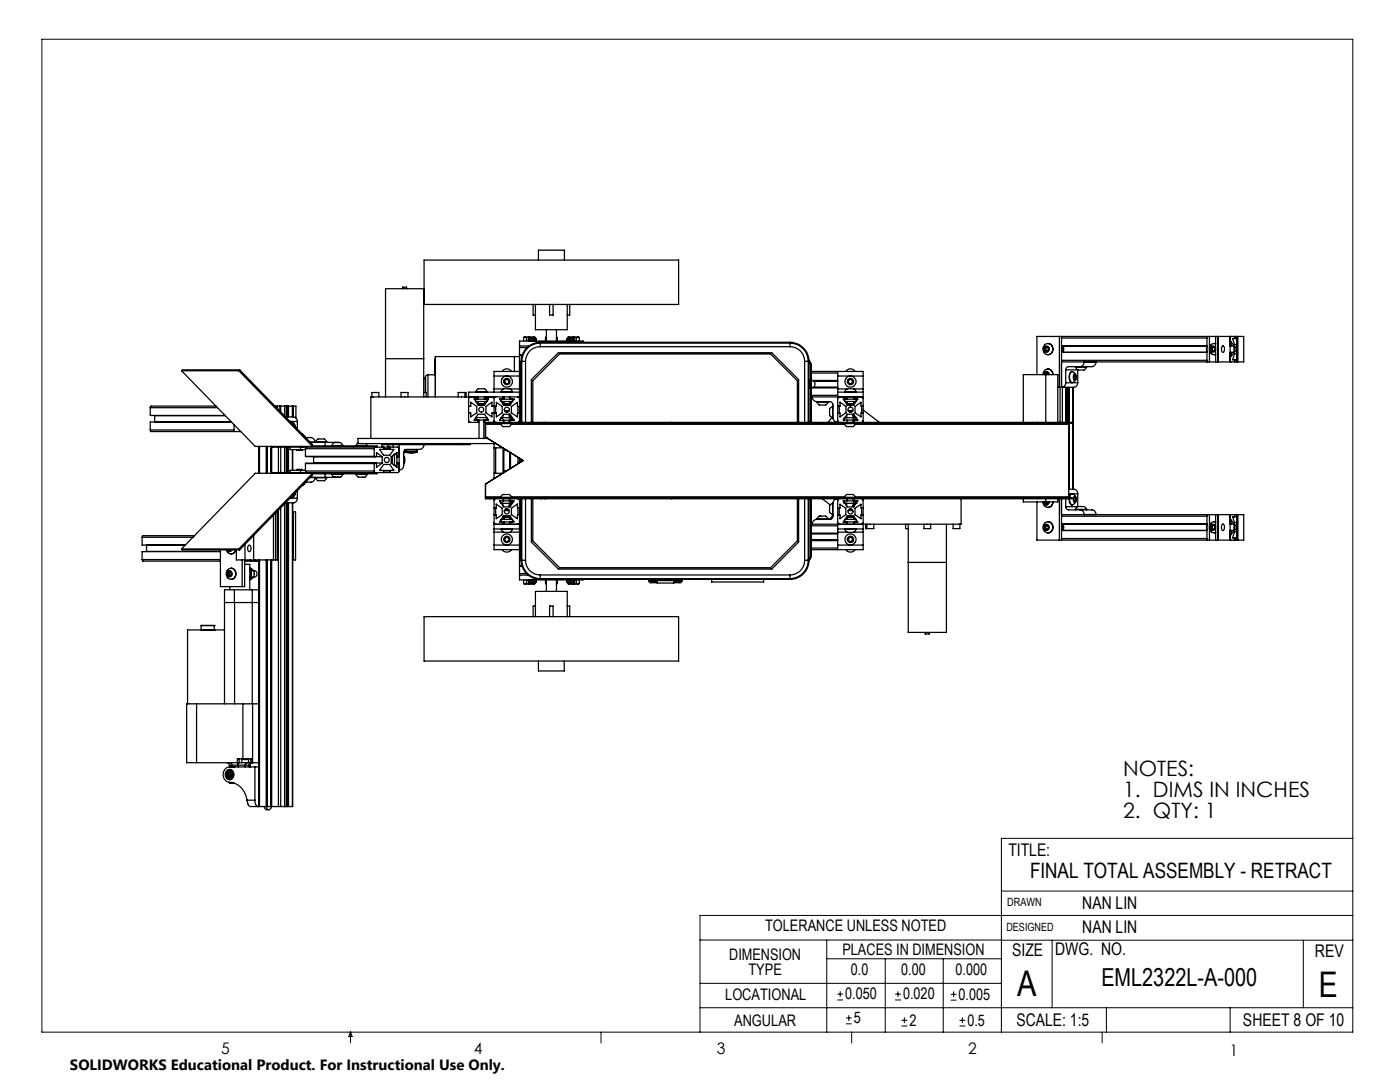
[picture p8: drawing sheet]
<svg xmlns="http://www.w3.org/2000/svg" width="279mm" height="216mm" viewBox="0 0 279 216" stroke-linecap="round" stroke-linejoin="round" font-family="sans-serif">
<g fill="none" stroke="#000" stroke-width=".2">
<path d="M8.4 7.8h261.6v198.2h-261.6zM199.8 177.8h70.2M270 167.3h-70.2v38.7M139.7 187.6h60.2M139.7 196.2h60.1M165 187.6v18.4M165 191.3h34.8M167.1 199.5h1.1M167.1 198.4h1.1M167.7 197.8v1.1M176.7 191.3v14.7M178.6 199.5h1.2"/>
<path d="M178.6 198.4h1.2M179.2 197.8v1.1M188.2 191.3v14.7M189.7 199.6h1.2M189.7 198.4h1.2M190.3 197.8v1.2M199.8 187.6h70.2M210 187.6v13.5M260.1 187.6v13.5M270 182.7h-130.3v23.3M70 206v2.1M70 206l.3 .8h-.7z"/>
<path d="M119.9 206v2.1M139.7 201.1h130.3M168.8 204.3h1.2M168.8 203.1h1.2M169.4 202.6v1.1M170 206v2.1M179.9 204.7h1.2M179.9 203.6h1.2M180.5 203v1.2M191.5 204.7h1.2M191.5 203.6h1.2M192.1 203v1.2"/>
<path d="M220 206v2.1M220.8 201.1v4.9M245.5 201.1v4.9"/>
</g>
<g fill="none" stroke="#000" stroke-width=".25">
<path d="M80.4 57.6v-.3h.7v.3M84.6 51.9h50.8v8.8h-50.8zM107.5 51.9v-2h5.1v2M36.2 74h11.5M36.2 74l14.7 15.1h11.5M47.7 74l14.7 15.1M47.8 73.8l14.6 14.9v.4M47.8 73.8h-11.4l-.2 .2M47.8 73.8l-.1 .2M74.2 79.2h-.2v8.3M74.2 79.2h29.5M74.2 79.2v-.9h1.4v.9"/>
<path d="M76.9 79.2v-21.6h7.7v21.6M76.9 71.6h7.7M80 79.2v-.9h1.4v.9M84.6 78.3h.5v.9M84.9 75.3v3zM84.9 75.4l-.3 .2M85.4 74.8l-.3 .1-.2 .3M85.4 74.8v4.4M85.4 74.8h1.5M86.9 71.2v8zM86.9 71.2h16.8M92.8 78.3h-1.4v.9"/>
<path d="M92.8 78.3h.2v.9M92.8 78.3v.9M93.8 79.2l-.3 .3M95 78.1l.1-.2a1.69 1.69 0 0 1 1.8-.1l.3 .3M95 78.1h2.2M95 78.1v.1M95.4 79.2v.4h-.8l.8 1.2h1.3l.8-1.2h-.8M95.4 79.2v.5M96.7 79.2v.5M97.2 78.1v.1M98.3 79.2l.2 .1 .1 .2 .3-.3M98.6 77.6v.6"/>
<path d="M98.6 75v2.6M98.6 79.2v5.1M98.6 75h5.1M98.6 77.6h1.9M100 79.7h2.3v.4h-2.3zM100 78.1l.2-.2a1.69 1.69 0 0 1 1.8-.1l.3 .3M100 78.1h2.3M100 78.1v.1M100.2 74.1a1.09 1.09 0 0 1 1.9 0M100.4 79.2l.1 .1M100.4 79.6v.1M100.4 79.6h-.7l.8 1.2"/>
<path d="M100.5 79.6h-.1M100.5 79.2v.5M100.8 75.9l.3-.2 .4 .2v.5l-.4 .2-.3-.2zM101.8 79.2v.5M101.8 79.6h.1M101.8 77.6h1.9M101.9 79.2l-.1 .1M101.9 79.6h.7l-.8 1.2M101.9 79.6v.1M102.3 78.1v.1M102.7 71.2v2.9M103.4 79.2l.2 .1 .1 .2"/>
<path d="M103.7 77.6v.6M103.7 74.1h-5.1v.9M103.7 72.3v2.7M103.7 70.8v.1M103.7 72.2v.1M103.7 69v.4M103.7 72.2h.1M103.7 72.2h.2M103.7 78.2h-10.2v6.1h2.1M103.7 69h1.9M103.7 69.4v1.4M103.7 70.9v1.3"/>
<path d="M103.7 75v2.6M103.7 78.2v6.1M103.7 70.9h.5M103.7 70.8h.5M103.7 72.3h.2M103.7 69.4h1.5M103.8 72.9v11.4M104 72.1l-.3 .6v.2h.1M104 72.2l-.2 .7M104 72.1h.9M104 72.1v12.2M104.5 67.3v.8"/>
<path d="M104.8 67.3h.3M104.8 67.3h.9M104.8 67.3h-.3M104.9 72.1v12.2M105.1 67.3v.8M105.4 67.7l.1-.1 1.5 .1M105.4 67.7h1.6M105.4 68h1.6M105.4 67.7v.3M105.4 68l.1 .1M105.7 67.3h.5M105.7 67.3h.8"/>
<path d="M105.7 67.3h-.6M106.2 67.3v.3M106.4 60.7v2.2h.5M106.5 67.3h-.3M106.5 67.3h.3M106.8 67.3v.3M106.9 60.7v5.1h6.3v-5.1M107 67.7v.3M107 68l-.1 .1M107.8 69.2a2.89 2.89 0 0 0-2.9 2.9M107.8 68.3a3.8 3.8 0 0 0-3.8 3.8M107.8 68.3v.9"/>
<path d="M107.8 69.2h49.9M107.8 68.3h49.9M108.9 67.3v.8M109 67.3h-.1M109 65.8v2.3M109.7 60.7v2.2h.7v-2.2M111.1 67.3h.1M111.1 65.8v2.3M111.2 67.3v.8M113.1 68h1.6M113.1 67.7h1.6M113.1 67.7v-.1l1.6 .1"/>
<path d="M113.1 67.7v.3M113.1 68v.1M113.3 67.3v.3M113.6 67.3h.3M113.6 67.3h.8M113.6 67.3h-.3M113.7 60.7v2.2h-.5M113.9 67.3v.3M114.4 67.3h.6M114.4 67.3h.9M114.4 67.3h-.5M114.7 67.7v.3"/>
<path d="M114.7 68l-.2 .1M115 67.3v.8M115.3 67.3h.3M115.3 67.3h-.3M115.6 67.3v.8M116.4 68.3v-.2h-12.7v.9M157.7 69.2a2.89 2.89 0 0 1 2.9 2.9M157.7 68.3a3.9 3.9 0 0 1 3.8 3.8M157.7 68.3v.9M160.6 72.1h.9M160.6 72.1v12.2M161.5 71.9l.2 .3 .2 .7"/>
<path d="M161.5 75.8l.2 .8-.2 .9M161.5 72.1l.3 .8M161.5 72.1v12.2M161.8 72.9h.1M161.8 72.9v11.4M161.9 74.1h10.4v.9M161.9 72.9v11.4M161.9 77.3h5.3M161.9 76h5.3M161.9 74.4h5.3M161.9 78.9h5.3M161.9 77.4h5.3"/>
<path d="M161.9 75.9h5.3M162.1 79.2a.99 .99 0 0 0 .9 1M167.2 76l-4.7 .1a1.02 1.02 0 0 1 0 1.2M167.2 78.2v6.1M167.2 77.6v.6M167.2 74.1v.9M167.2 75v2.6M167.2 78.2h5.1M167.2 75h5.1M167.2 77.6h1.9M167.5 79.2l-.3 .3M168.6 78.1l.1-.1a1.51 1.51 0 0 1 1.9-.2l.3 .3"/>
<path d="M168.6 78.1h2.3M168.6 78.1v.1M168.8 74.1a1.09 1.09 0 0 1 1.9 0M169 79.6v.1M169.1 79.6h-.8l.8 1.2h1.3M169.1 79.2v.5M169.3 75.9l.4-.2 .4 .2v.5l-.4 .2-.4-.2zM170.4 79.2v.5M170.4 79.6h.1M170.4 77.6h1.9M170.5 79.6h.7l-.8 1.2M170.5 79.6v.1"/>
<path d="M170.9 78.1v.1M171.9 79.2l.3 .1 .1 .2M172.3 78.2v1M172.3 77.6v.6M172.3 79.2h-10.4M172.3 75v2.6M172.3 79.2v5.1M208.3 74.8a.57 .57 0 0 1 .5-.7 .57 .57 0 0 1 .6 .7M208.5 69.4v.5M208.5 74.5v.3M208.5 69.4l.3-.2 .4 .2v.5l-.4 .2-.3-.2M208.5 74.5l.3-.2 .4 .2v.3"/>
<path d="M208.5 69.4h.2M208.5 69.9h.2M208.5 74.5h.2M208.7 69.4v.5M208.7 74.5v9.8M208.7 69.9l.3 .2M209 69.3l-.3 .1M209 74.4l-.3 .1M209.1 73.6l-.6 .3-.4 .9M209.1 73.6a1.03 1.03 0 0 1 1 1.2M209.1 68.5h.1M209.1 70.8h.1"/>
<path d="M209.1 73.6h.1M209.2 68.5a1.12 1.12 0 0 1 .9 1.2 1.12 1.12 0 0 1-.9 1.1M209.2 73.6a1.03 1.03 0 0 1 .9 1.2M211.4 67.1v10.2M211.6 77.3v7M211.8 72.2h29.1M211.8 70.3h29.1M211.8 69h29.1M211.8 67.1v10.2M211.8 67.5h29.1M211.8 71.9h29.1M211.9 69l.2 .4v.6l-.2 .3"/>
<path d="M212 77.3v7M212.1 69l.2 .7-.2 .6M212.1 69h28.8M212.7 76.4a.85 .85 0 0 1-.8 .9M212.7 73.8h2.4M212.7 73.8v2.6M212.7 77.3v7M212.7 76.4h2.4M213 77.5l-.3 .3M213 77.3v7M213.3 77.3v7M213.4 77.3v7"/>
<path d="M214 74.2a1.3 1.3 0 0 0-.4 2l.4 .1M214.1 77.3v20.3M214.3 74.8l.1-.2a.7 .7 0 0 1 .2 1.2 .71 .71 0 0 1-.3-1zM214.3 75v.5M214.3 75.5l.2 .2 .2-.2M214.3 75l.2-.2 .2 .2M214.3 75h.4M214.3 75.5h.4M214.6 73.2l.2 .3a1.39 1.39 0 0 0 1.8 .1l.3-.4M214.6 73.2h2.3M214.6 73.2h.1M214.7 75v.5"/>
<path d="M214.7 74.9l-.1-.4a.54 .54 0 0 0-.6-.3 .54 .54 0 0 0-.5 .5 1.2 1.2 0 0 0 .6 1.6l.5-.3 .1-.4M215.1 76.4a.91 .91 0 0 1-.8 .9h-3.2M215.1 73.8v2.6M216.4 72.2a.91 .91 0 0 1-.9 1M216.4 72.2h.1M216.4 72.2h2.3M216.9 73.2h.1M218.7 72.2a.91 .91 0 0 1-.8 1h-4.6a.61 .61 0 0 0-.6 .6M218.7 72.2h.1M240.9 69.1l-.1 .6 .1 .5M240.9 67.1h.5M240.9 72.2h.5"/>
<path d="M240.9 67.1v5.1M240.9 67.1h-34v7.7M241.4 67.1h1.2M241.4 72.2h1.2M241.4 67.1v2.3M241.4 70v2.2M241.7 69.7h.2M241.8 69.3h.5l.2 .4-.2 .4h-.5l-.1-.4zM241.9 69.7l.1 .4M242 69.3l-.1 .4M242.3 68.5l.3 .1a1.1 1.1 0 0 0-1.3 1.1 1.1 1.1 0 0 0 1.3 1l-.3 .1M242.6 69.5a.57 .57 0 0 0-.9-.3 .57 .57 0 0 0 0 .9 .57 .57 0 0 0 .9-.3"/>
<path d="M242.6 67.1h.5M242.6 72.2h.5M242.6 67.1v5.1M243.1 67.1h5.1v5.1h-5.1M243.1 67.1v5.1M244 69a.71 .71 0 0 1 .4 .7 .71 .71 0 0 1-.4 .6 .99 .99 0 0 1 0-1.3zM245.5 71.9l.1 .3M245.5 69h.2v-.8l.6 .8M245.5 67.1v5.1M245.5 70.3h.8M245.5 69h.8M245.6 67.1l-.1 .4"/>
<path d="M245.7 70.3v.8l.6-.8M246.3 69v1.3M246.3 71.8l.1 .1M246.3 67.1l.1 .1M246.4 67.5l-.1 .1M246.4 67.2v.3M246.4 71.9v.3M246.4 67.2h.4M246.4 71.9h.4M246.4 67.5h.4M246.8 69.2a.46 .46 0 0 0-.4 .3 .46 .46 0 0 0 .1 .5l.3 .1M246.8 67.1v5.1"/>
<path d="M246.8 70.6h-.4l-.4 1.2h.8M246.8 67.6h-.8l.4 1.2h.4M247.1 67.1v5.1M30 85.8l.1 .3h17.9M30 81.4v1.5h14.9M30 81.4h13.4M30 85.8h16.7M30.8 82.9l.1 1.3M43.1 81h-13l-.1 .4M46.2 84.2h-16.2v1.6M46.7 84.8v1.3M51.6 89.1v5.3"/>
<path d="M51.8 89.1v5.3M53.1 89.1v5.3M53.3 89.1v5.3M54 89.1v5.3M54.2 89.1l.2 .1h25l.3 .3M54.9 81h.9M55.4 81v.5M55.6 89.2v5.1M55.8 81h.2M55.8 81v1.1M56 81h1.5M56 81v1.2"/>
<path d="M56 89.2v5.1M56.8 81h.1M56.8 81v2M56.8 89.2v5.1M57 83.2h1.6a.85 .85 0 0 1 .7 .9M57.2 83.2v-2.2v2.2M57.2 89.2v5.1M57.5 81h.1M57.5 81v2.2M57.5 89.2v5.1M57.6 81h.7M57.6 81v2.2"/>
<path d="M57.6 89.2v5.1M57.9 99.4h1.4M57.9 84.2a.96 .96 0 0 1 1 .9M57.9 89.2v.5h2.1M58 84.1h-.1h1.4M58.3 81h.1M58.3 81v2.2M58.3 89.7v4.1M58.4 84.7l.3-.1 .2 .6M58.4 81v2.2M58.4 89.7v4.1M58.4 81h.7v2.4"/>
<path d="M58.5 81v2.2M58.5 84.8l.3 .2M58.7 98.5h.1M58.7 85h.1M58.8 85v.1M58.8 98.5h.1M58.8 98.5l-.3 .2M58.9 98.4v.2a.93 .93 0 0 1-1 .8M58.9 98.4l-.2 .5-.3-.1M59.2 89.7l.1 .2h1l.1-.2M59.2 93.8l.1-.1h1l.1 .1M59.3 99.4a.8 .8 0 0 1-.7 .9h-1.6"/>
<path d="M59.3 84.1v1.6M59.3 97.9v1.5M60 93.8h-2.1v.5M60 89.2v.5M60 93.8v.5M60 89.7h1M60 93.8h1M60.2 89.1l.4 .1M60.3 86.6l.6 .6M60.6 94.3l-.4 .1M60.9 96.3l-.6 .6M61 91.1h15.3"/>
<path d="M61 94l.3 .3M61 89.5h13.7M61 91.1h13.7M61 89.5v1.6M61 92.5v1.5M61 92.5h13.7M61 94h13.7M61 87.3h1.1a.85 .85 0 0 1 .7 .9M61.3 89.2l-.3 .3M61.9 88.2h.9M61.9 95.3h.9M61.9 88.3h5.7"/>
<path d="M62.4 94.4h-11.5l-14.7 15.1M62.4 94.4l-14.7 15.1M62.4 94.4v.4l-14.6 14.9M62.4 89h12.8v.2M62.6 92.4h13.7M62.6 92.4h-.1M62.6 91.1v1.3M62.8 95.3a.8 .8 0 0 1-.7 .9h-1.1M62.8 88.2v.1M62.8 95.2v.1M63 95.4l.1 .2a.88 .88 0 0 0 1.1 .3h.5M63 88.2v-.2a1.36 1.36 0 0 1 1.9-.3l.3 .5"/>
<path d="M63 95.4h2.2M63 88.2h2.2M63 88.2v.1M63 95.2v.2M64.7 95.9h.1M64.9 88.3v.7M64.9 94.5v.7M65.2 95.4l-.5 .5M65.2 88.2v.1M65.2 95.2v.2M66.2 94.7l.2 .3a.83 .83 0 0 0 1.1 .2 .77 .77 0 0 0 .9-.5M66.2 88.9l.1-.2a1.33 1.33 0 0 1 1.8-.3l.3 .5"/>
<path d="M66.2 94.7h2.2M66.2 88.9h2.2M66.2 88.9v.1M66.2 94.5v.2M67.6 95.2h-5.7M68.4 88.9v.1M68.4 94.5v.2M71 94.7l.2 .2a.88 .88 0 0 0 1.1 .3 .77 .77 0 0 0 1-.5M71 94.7h2.3M71 88.9h2.3M71 88.9v.1M71 94.5v.2"/>
<path d="M71.4 88.4l-.4 .5M73 88.5l.3 .4M73.3 88.9v.1M73.3 94.5v.2M74.7 94l.3 .3M74.7 91.1h.1M74.7 89.5v1.6M74.7 92.5v1.5M74.8 92.4l-.1 .1M75 89.2l-.3 .3M75 91.1l.1-.8 1.2 .8M75.2 94.3v.2h-12.8"/>
<path d="M75.7 89.7h2.9l-.8 1.1h-1.2zM76.3 92.4l-1.2 .8v-.8l-14.1 .1M76.3 91.1v1.3M76.4 93.9h.2M76.6 89.6l-.2 .1M76.6 92.7h1.2l.8 1.2h-2.9zM76.6 89.2v.4M76.6 93.9v.4M76.6 89.6h1.2M76.6 93.9h1.2M77.4 88.7v.5M77.8 88.5v.2"/>
<path d="M77.8 88.7h.7M77.8 88.7h16M77.8 88.7h.1M77.8 88.7h-1.6v.5M77.8 89.6l.1 .1M77.8 89.2v.4M77.8 93.9v.4M77.9 93.9h-.1M78.1 91.1a1 1 0 0 1 .1 1.3h-.1M78.1 92.4l1.1 .8v-.7M78.1 91.1v1.3M78.5 88.7h6.1"/>
<path d="M78.5 88.7v.5M78.6 90.7l.1 .8-.1 1.3M78.7 90.6h.3a2.7 2.7 0 0 1 0 2.3h-.3M79.2 91.1h.5M79.2 92.4h.5M79.2 91.1h.1M79.2 92.5h.1M79.2 91.1v-.8l-1.1 .8M79.3 92.4l-.1 .1M79.7 88.7v5.3l-.3 .3h-24.9l-.3 .1v-5.3M79.7 93.8h.1M80.6 91a1.43 1.43 0 0 1 0 1.5"/>
<path d="M80.6 90.3v2.6a.97 .97 0 0 1-.9 .9M80.6 90.1h.2M80.6 90.2h.3M80.8 90.1l.1 .1M80.8 90.1h1.3M80.8 89.8v.3M80.9 89.8h.1M80.9 89.8h2.4M80.9 90.2l-.3 .1M80.9 90.2h.1M80.9 90.2l.7 .2 .5-.2M80.9 90.2h1.2"/>
<path d="M82.1 90.1h.4M82.1 90.1h.1M82.1 90.1v.1M82.5 90.1h.1M82.5 90.1v.1M82.5 90.2l-.2 .2-.2-.1M82.5 90.1h.8M82.5 90.2h.6M83.1 89.7l.2 .1M83.1 90.2l-.9 .2M83.3 90.1l-.2 .1M83.3 89.8v.3"/>
<path d="M84.6 88.7a.91 .91 0 0 1-.9 1h-2.5a.6 .6 0 0 0-.6 .6M93.5 84l.3 .3M93.5 81.1h.4v-.8l1.2 .8v1.3l-1.2 .8v-.8h-.4M93.8 88.5v.2M93.8 88.7h-9.2M94.9 83.4h.1M95.4 84.3v-.5h-.8l.8-1.1h1.3l.8 1.1h-.7l-.1 .5M95.4 80.5l.2 .3h1l.1-.3M95.4 80.5h1.3M95.4 80.1v.4M95.6 83.8v3.7M96.6 83.8v3.7"/>
<path d="M96.6 84.3h117.3v.2h-117M96.7 80.1v.4M96.9 99.1v.4M96.9 84.7v2.5M96.9 96.6v2.5M96.9 84.7h3M96.9 99.1h3M96.9 87.2h.1M96.9 87.2l7.5 4.7M96.9 96.6h.1M96.9 84.5v-.2v.4M96.9 84.5v.2"/>
<path d="M96.9 99.1v.2M96.9 99.3h117v.2h-117M96.9 99.3v.2M97.2 83.3h-2.3v.5h2.3v-.4M97.2 80.1v-.4h-2.3v.4h2.3M97.4 87.5h-26v1h27.6M97.8 84.3v.2M97.8 99.3v.2M98.3 84.3l.3-.3 .3 .3M98.6 81l-.4 .1v-.8l-1.2 .8v1.3l1.2 .8v-.8l.4 .1M98.6 88.5v.9M98.6 94.4v1"/>
<path d="M98.6 81.1h.4M98.6 94.4h1.7M98.6 89.4v5M98.6 95.4v.1M98.6 99.5v5.1M98.6 82.4h.4M98.6 95.4h.3M98.6 89.4h1.7M98.9 99.5l-.3 .3M98.9 81.1v1.3M98.9 89.4v5M99 81.1l.1-.8 1.1 .8v1.3l-1.1 .8v-.8h-.1"/>
<path d="M99.9 83.6v.3M99.9 99.9v.3M99.9 99.2l.1-.2a1.61 1.61 0 0 1 1.8-.2l.3 .4M99.9 84.5l.1 .2a1.37 1.37 0 0 0 1.8 .3l.3-.5M99.9 99.2h2.2M99.9 84.5h2.2M99.9 84.5h.1M99.9 99.2v.1M100 83.4h.1M100 83.4h2.1v.5M100 83.3h.4M100.4 82.9v.5"/>
<path d="M100.4 83.9l.1 .6M100.4 99.9h1.5M100.4 83.9h1.5M100.4 80.1v.6M100.4 89.4v5M100.4 99.9h-.7l.8 1.2h1.3l.8-1.2h-.7M100.5 99.3l-.1 .6M100.5 84.3h.1M100.5 89.7l.6 .2M100.5 80.5h1.3l-.2 .3h-1zM100.5 80.1v.7M100.5 89.5v4.8"/>
<path d="M100.5 80.8h1.3M100.7 81.9l.9 .1M100.9 82.2h.5M101.1 93.9l-.6 .2M101.6 83.3h.7M101.6 82.9h.2l-.2-.2v.7M101.6 83.9v.4M101.6 99.5v.4M101.8 99.9h.1M101.8 80.1v.7M101.8 82.7v.6M101.8 83.9v.4"/>
<path d="M101.8 90.3v3.2M101.8 99.5v.4M101.8 82.7h-1.3l-.8 1.2h.7M101.8 82.7l.8 1.2h-.7M101.9 83.9h-.1M101.9 80.1v.6M101.9 82.8v.5M101.9 90.3v3.2M102.1 84.7h66.5M102.1 99.1h66.5M102.1 100h.2v.4M102.1 99.9v.5h-2.1"/>
<path d="M102.1 84.5h.1M102.1 99.2v.1M102.3 83.4v.4h-.2M103.4 99.5l.2 .1 .1 .2M103.4 81.1v1.3M103.4 91.3v1.2M103.7 81.1h-.4v-.8l-1.2 .8v1.3l1.2 .8v-.8h.4M103.7 84l-.3 .3M103.7 91.4v.9M103.7 99.5v5.1M103.8 91.5v.8M103.8 99.5v11.3"/>
<path d="M104 91.7v.4M104 99.5v12.3M104.1 99.5v12.3a3.7 3.7 0 0 0 3.7 3.7h49.9a3.7 3.7 0 0 0 3.6-3.7v-12.3M104.1 84.3v-12.2a3.7 3.7 0 0 1 3.7-3.6h49.9a3.6 3.6 0 0 1 3.6 3.6v12.2M104.1 91.8v.2M104.4 91.9h.1M104.4 91.9l-7.5 4.7M104.9 99.5v12.3M106 84.3v-8.6l5.4-5.3h42.6l5.4 5.3v8.6M106 99.5v8.7l5.4 5.4h42.6l5.4-5.4v-8.7M106.3 84.3v-8.3l5.4-5.4h42.1l5.3 5.4v8.3M106.3 99.5v8.4l5.4 5.4h42.1l5.3-5.4v-8.4"/>
<path d="M108.1 84.3v.2M108.1 99.3v.2M108.8 84.3v.2M108.8 99.3v.2M134.1 84.3v.2M134.1 99.3v.2M160.6 99.5v12.3M161.5 99.5v12.3M161.8 99.5v11.3M161.9 99.5v11.3M163 80.2l.2 .4a.8 .8 0 0 0 1.1 .2 .77 .77 0 0 0 .9-.6M163 80.2h2.2"/>
<path d="M163 80.2h2.6a.6 .6 0 0 1 .6 .6v2.6M163 80.2h.1M164.1 99.5l1.6 1.3M165.2 80.2h.1M166 83.3l-.7 1M166.2 81.1l-.4 .2a.8 .8 0 0 0-.2 1 .79 .79 0 0 0 .6 1.1M166.2 81.1v2.3M166.2 81.1h.1M166.2 83.4h.1M166.2 83.4a.97 .97 0 0 0 .9 .9M167.1 99.5a.9 .9 0 0 0-.9 .9M167.2 84l.3 .3"/>
<path d="M167.2 81h.4v-.7l1.2 .8v1.3l-1.2 .8v-.8h-.3l-.1 .1M167.2 99.5v5.1M167.5 99.5l-.3 .3M167.5 81.1v1.3M168.5 99.9h2.2M168.5 99.9v.5h2.2M168.5 83.8h2.2M168.5 83.8v-.4h2.2v.4M168.5 83.5l-.2 .3h.2M168.5 99.9h-.2l.2 .4M168.5 99.2l.1-.1a1.44 1.44 0 0 1 1.9-.3l.2 .4M168.5 84.5l.1 .2a1.37 1.37 0 0 0 1.8 .3l.3-.5"/>
<path d="M168.5 99.2h2.2M168.5 84.5h2.2M168.5 84.5h.1M168.5 99.2v.1M168.6 80.1v-.4h2.3v.4h-2.3M168.6 83.3h.4M169 99.5l.1 .1-.1 .3M169 80.1v.6M169 82.8v.6M169 83.8l.1 .5M169.1 80.5h1.3l-.2 .3h-1zM169.1 80.1v.7"/>
<path d="M169.3 81.9l.9 .1M169.5 82.2h.5M170.3 83.3h.6v.5h-.2M170.3 82.7l.1 .2h-.1M170.3 82.7v.7M170.3 83.8v.5M170.3 99.5v.4M170.4 80.1v.7M170.4 82.7v.6M170.4 83.8v.5M170.4 99.5v.4M170.4 82.7l.8 1.1h-.5"/>
<path d="M170.4 82.7h-1.3l-.5 .7M170.4 99.9h.1M170.5 83.8l-.1 .1M170.5 99.5l-.1 .1M170.5 83.8h.1M170.5 80.1v.6M170.5 82.8v.5M170.7 84.7h42.6M170.7 99.1h42.6M170.7 84.5h.1M170.7 99.2v.1M170.7 99.9v.5"/>
<path d="M170.7 99.9h.5l-.8 1.2M170.9 99.9v.5M171.9 81.1l-.1-.8-1.2 .8v1.3l1.2 .8 .1-.8M171.9 82.4h.4M171.9 81.1h.4M171.9 99.5l.3 .1 .1 .2M171.9 81.1v1.3M172.3 84l-.4 .3M172.3 99.5v5.1M172.3 81.8l3.2 2.5M191.8 99.5v5.1h-.2M204.2 84.3v-9.5h6.9v9.5"/>
<path d="M204.2 99.5v.7h6.9v-.7M207 84.3v.2M207 99.3v.2M208.7 99.5v.9M211.4 99.5v8.3M211.8 99.5v8.3M212.7 99.5v1.6M213.3 84.5v.2M213.3 99.1v.2M213.3 97.6h1a.85 .85 0 0 1 .8 .9M213.3 98.5h1.8M213.3 84.7v14.4"/>
<path d="M213.4 99.5a1.09 1.09 0 0 0 .6 1.3M213.4 84.5v13.1M213.4 99.5l.1 .7a.57 .57 0 0 0 .5 .5 .57 .57 0 0 0 .6-.5l.1-.2M213.9 98.5l-.3 .2-.2 .6M214.3 99.1l.1-.1a.7 .7 0 0 1 .2 1.2 .71 .71 0 0 1-.3-1.1zM214.3 99.4h.4M214.3 99.4v.5M214.3 99.4l.2-.2 .2 .2M214.3 99.9l.2 .2 .2-.2M214.3 99.9h.4M214.7 99.4v.5M214.7 99.3l-.1-.3a.54 .54 0 0 0-.6-.5 .54 .54 0 0 0-.5 .6v.2"/>
<path d="M215.1 98.5v2.6M28.4 111.7l.1 .3h15.5M28.4 107.2v1.6h8.6M28.4 111.7h15.6M28.4 107.2h10.1M29.2 110v.1M29.2 110h14.8M29.2 108.8v1.2M36.2 109.5h11.5M36.2 109.5l.2 .2h11.4M38.8 106.9h-10.3l-.1 .3M44 110.1h-15.6v1.6"/>
<path d="M44 109.7v7.4h4.8v-5.4M45.2 109.7a.93 .93 0 0 0 .9 .8 .93 .93 0 0 0 .9-.8v.3a.91 .91 0 0 1-.9 .5M45.3 109.7a.5 .5 0 0 0 .5 .4 .5 .5 0 0 0 .5-.4M45.5 114.3v.4M45.5 114.7l.3 .3M45.5 114.3h.2M45.5 114.7h.2M45.5 113.6a1.06 1.06 0 0 1 1.5 .4 1.06 1.06 0 0 1-.4 1.5 1.06 1.06 0 0 1-1.3-.4 1.06 1.06 0 0 1 .1-1.4zM45.6 109.7l.2 .2 .2-.2M45.7 114.3v.4M45.7 114.7l.2 .2M45.8 114.1l-.3 .2"/>
<path d="M45.8 114.1l.3 .2M45.8 109.7l.1 .1M45.9 117.1v.6M45.9 114.1l-.2 .2M46.1 113.4a1.12 1.12 0 0 1 1 1.1 1.12 1.12 0 0 1-1 1.1M46.1 114.7l-.3 .3M46.1 114.3v.4M46.8 117.7h-2v22.7M46.8 117.7v22.7M46.8 117.7h4.8M47.7 109.5l.1 .2M48.3 111.7v5.4"/>
<path d="M48.8 112.6h1v5.1M48.8 112h2.8M48.9 108.6v3.1M49.6 108.9l.1-.1a.68 .68 0 0 1 .4 .6 .68 .68 0 0 1-.4 .7l-.3-.5zM49.8 113.7l.3 .8M49.8 113.3a1.28 1.28 0 0 1 .9 1.2 1.28 1.28 0 0 1-.9 1.2M49.8 113.7l.4 .2M49.9 111.7l.2 .3M50.1 114.5l-.3 .8M50.1 114.5l.1 .6M50.2 113.9l-.1 .6M50.2 113.9h.6a.64 .64 0 0 1 .5 .6 .64 .64 0 0 1-.5 .6h-.6"/>
<path d="M50.2 115.1l-.4 .3M50.3 117.7v22.7M50.6 106.8v4.9M50.9 111.9v.1M50.9 111.7v.2M50.9 111.9h.7M51.6 111.9v.1M51.6 111.7v.2M51.6 112h.1M51.6 111.7v49.2M51.8 111.7v49.2M53.1 111.7v49.2a.54 .54 0 0 0 .6 .7 .54 .54 0 0 0 .5-.7"/>
<path d="M53.3 111.7v49.2v-49.2M54 111.7v49.2M54.2 111.7v49.2M54.6 102.8v8.9M55 102.3v9.4M55.2 102.2h.2v9.5h-8.2v-2M55.6 101.8v59.1M56 101.3v59.6M56.8 100.5v60.4M57.2 100.3v60.6v-60.6M57.5 100.3v60.6M57.6 100.3v60.6"/>
<path d="M58.3 100.3v60.6M58.4 100.3l-.1 60.6M58.4 102.2h.6v9.5h-.6M58.5 102.2v9.5M98.6 104.3l.3 .3M98.6 104.6v1M98.6 105.6v.6M98.6 108.8v.9h5.1M98.6 102.7h.4M98.6 108.8h5.1M98.6 104.6h5.1M98.6 101.4h.4"/>
<path d="M98.6 106.2v2.6M98.6 105.6h5.1M98.6 106.2h1.9M98.9 101.4v1.3M99 101.4v-.8l1.2 .8v1.3l-1.2 .8v-.8M100 100.4h.1M100 100.4h.4v.5M100 105.6l.1 .2a1.45 1.45 0 0 0 1.9 .2l.3-.4M100 105.6h2.3M100 105.6h.1M100.2 109.7a1.13 1.13 0 0 0 1.9 0M100.4 104.1l.1 .1"/>
<path d="M100.4 104.1h.1M100.4 103.1v.5M100.5 103l-.8 1.1h.7M100.5 103v.6M100.5 104.1v.5M100.5 103h1.3M100.6 103h1l.2 .3h-1.3zM100.8 107.4l.3-.2 .4 .2v.5l-.4 .2-.3-.2zM100.9 101.6h.5M101.6 101.7l-.1 .2h-.9M101.6 100.9h.2l-.2 .2M101.8 100.4v.7"/>
<path d="M101.8 103v.6M101.8 104.1v.5M101.8 103l.8 1.1h-.7M101.8 104.1v.1M101.8 106.2h1.9M101.9 104.1l-.1 .1M101.9 104.1h.1M101.9 100.4v.6M101.9 103.1v.5M102.2 103.6h-2.2v.5h2.3v-.4M102.2 100.4h-.6v.7M102.3 105.6h.1"/>
<path d="M103.4 101.4v1.3M103.7 101.3l-.4 .1v-.8l-1.2 .8v1.3l1.2 .8v-.8l.4 .1M103.7 104.3l-.3 .3M103.7 104.6v1M103.7 105.6v.6M103.7 108.8v2.7M103.7 111.5h.1M103.7 114.4v.4M103.7 112.9v.1M103.7 112.9h.1M103.7 106.2v2.6M103.7 111.5v1.4"/>
<path d="M103.7 113v1.4M103.7 114.8v.9h12.7v-.1M103.7 111.5h.2M103.7 114.8h1.7M103.7 112.9h.4M103.7 114.4h1.4M103.7 113h.5M103.8 110.8h-.1v.3l.3 .6M103.8 110.8l.2 .7M104 111.8a3.8 3.8 0 0 0 3.8 3.8M104 106.6v1M104 111.8h.9"/>
<path d="M104.5 116.4l.3 .1M104.5 115.7v.7M104.8 116.5h.9M104.9 111.8a2.89 2.89 0 0 0 2.9 2.9M105.1 116.4l.6 .1M105.1 115.7v.7M105.1 116.4l-.3 .1M105.4 116.1h1.6M105.4 115.8h1.6M105.4 115.8v.3M105.5 115.7l-.1 .1M105.7 116.5h.8"/>
<path d="M106.2 116.4l.3 .1M106.2 116.2v.2M106.2 116.4l-.5 .1M106.8 116.4l-.3 .1M106.8 116.2v.2M106.9 115.7l.1 .1M107 115.8v.3M107.8 115.6h21.9M107.8 114.7h49.9M107.8 114.7v.9M108.9 115.7v.7l.1 .1M109 115.7v2.3"/>
<path d="M111.1 116.5l.1-.1zM111.1 115.7v2.3M111.2 115.7v.7M113.1 115.8h1.6M113.1 116.1h1.6M113.1 115.8v.3M113.1 115.7v.1M113.3 116.4l.3 .1M113.3 116.2v.2M113.6 116.5h.8M113.9 116.4l.5 .1M113.9 116.4l-.3 .1"/>
<path d="M113.9 116.2v.2M114.4 116.5h.9M114.5 115.7l.2 .1M114.7 115.8v.3M115 116.4l.3 .1M115 115.7v.7M115 116.4l-.6 .1M115.6 116.4l-.3 .1M115.6 115.7v.7M129.5 115.6l.1 .5 .2 .2h1.4M129.5 115.9h6.6M129.7 115.8h.3"/>
<path d="M129.7 115.9h.1M129.8 115.9l.1 .1M129.8 115.9h.1M129.9 116h1.3M129.9 115.9v.1M130 115.5h-.3v.4M130 115.5v.3M130 115.5h5.6M130 115.8h5.6M131.2 115.9v.4h3.2v-.4M134.4 116h1.3M135.6 115.5h.3v.4"/>
<path d="M135.6 115.8h.3M135.6 115.5v.3M135.7 115.9v.1M135.8 115.9l-.1 .1M135.8 115.9h.1M135.9 115.9h.1M135.9 115.6h21.8M136.1 115.6l-.1 .5-.2 .2h-1.4M142 115.6v.5h10.4v-.5M157.7 114.7v.9M160.6 111.8a2.89 2.89 0 0 1-2.9 2.9M160.6 111.8h.9"/>
<path d="M161.5 111.8a3.8 3.8 0 0 1-3.8 3.8M161.8 110.8h.1M161.8 110.8l-.3 .9M161.9 104.6h29.7M161.9 110.8l-.2 .7-.2 .3M161.9 107.8h5.3M161.9 106.5h5.3M161.9 106.4h5.3M161.9 104.9h5.3M161.9 107.9h5.3M161.9 109.4h5.3M162.1 104.6h.1"/>
<path d="M163 103.5l.2-.2a1.65 1.65 0 0 1 1.8-.1l.2 .3M163 103.5h2.2M163 103.6a.9 .9 0 0 0-.9 1M163 103.5v.1M163 103.6h2.6M165.2 103.5v.1M165.7 103.4l.2 .1M166.2 100.4l-.4 .2a.83 .83 0 0 0-.2 1.1 .77 .77 0 0 0 .6 1M166.2 100.4v2.3M166.2 100.4h.1M166.2 102.7h.1M166.2 102.8l-.6 .8"/>
<path d="M166.2 100.4v2.6a.6 .6 0 0 1-.6 .6M167.2 104.3l.3 .3M167.2 101.4h.4v-.8l1.2 .8v1.3l-1.2 .8v-.7l-.4-.1M167.2 104.6v1M167.2 105.6v.6M167.2 108.8v.9M167.2 108.8h5.1M167.2 106.2v2.6M167.2 104.6h5.1M167.2 105.6h5.1M167.2 106.2h1.9M167.5 101.4v1.3"/>
<path d="M168.6 100.4h.1M168.6 103.7v.4h2.3v-.4M168.6 100.4l.5 .7h1.3M168.6 105.6l.1 .2a1.45 1.45 0 0 0 1.9 .2l.3-.4M168.6 100.4h.4v.6M168.6 103.6h2.3M168.6 105.6h2.3M168.6 105.6h.1M168.8 109.7a1.13 1.13 0 0 0 1.9 0M169 104.2h.1M169 103.1v.5M169 104.1v.1"/>
<path d="M169.1 103v.6M169.1 104.1v.5M169.1 103h1.3M169.1 103l-.8 1.2h.7M169.2 103h1l.2 .3h-1.3zM169.3 107.4l.4-.2 .4 .2v.5l-.4 .2-.4-.2zM169.5 101.6h.5M170.1 101.8v.1h-.8M170.3 100.9h.1l-.1 .1M170.4 100.4v.7M170.4 103v.6M170.4 104.1v.5"/>
<path d="M170.4 103l.8 1.2h-.7M170.4 106.2h1.9M170.5 104.2h-.1M170.5 100.4v.6M170.5 103.1v.5M170.5 104.1v.1M170.7 100.4h.2M170.9 100.4h.1M170.9 100.4h-.6v.7M170.9 105.6h.1M171.9 101.4l-.1-.8-1.2 .8v1.3l1.2 .8 .1-.8M171.9 102.7h.4"/>
<path d="M171.9 101.4h.4M171.9 101.4v1.3M172.3 104.3l-.4 .3M172.3 104.6v1M172.3 105.6v.6M172.3 108.8v.9h-10.4M172.3 106.2v2.6M172.8 104.6v.9h.2M173 104.6v.9M174.4 104.6v.9h-1.4M180.7 104.6v.9h.6M181.3 104.6v21.6h7.6v-21.6"/>
<path d="M181.3 112.2h7.6M184.4 104.6v.9h1.3v-.9M190.2 104.6v.9h1.4v-.9M206.9 100.2v7.6h34M208.1 100.2l.1 .2a1.04 1.04 0 0 0 .9 .8M208.3 100.2a.57 .57 0 0 0 .5 .6 .57 .57 0 0 0 .6-.6M208.5 105l.3-.2 .4 .2v.4l-.4 .3-.3-.3M208.5 100.2v.2M208.5 105v.4M208.5 105.4h.2M208.5 105h.2M208.5 100.4h.2"/>
<path d="M208.7 105v.4M208.7 105.4l.3 .2M208.7 100.4l.3 .1M209 104.8l-.3 .2M209.1 104.1h.1M209.1 106.3h.1M209.1 101.2h.1M209.2 104.1a1.12 1.12 0 0 1 .9 1.1 1.12 1.12 0 0 1-.9 1.1M209.2 100.2v.2l-.4 .2-.3-.2M210.1 100.2l-.1 .5a.9 .9 0 0 1-.9 .5M210.1 100.2l-.1 .5a.9 .9 0 0 1-.8 .5M211.8 102.7h29.1"/>
<path d="M211.8 105.9h29.1M211.8 104.6h29.1M211.8 107.5h29.1M211.8 103h29.1M211.9 104.6l.2 .3v.6l-.2 .4M212.1 104.6l.2 .6-.2 .6h28.8M212.7 101.1l.2 .5 .4 .1h4.6a.85 .85 0 0 1 .8 1M212.7 101.1h2.4M214.6 101.6h2.3M214.6 101.6v.1M215.1 101.1l-.5 .5M215.1 101.1h.7a.83 .83 0 0 1 1.1 .5"/>
<path d="M215.5 101.7a.85 .85 0 0 1 .9 1M216.4 102.7h.1M216.9 101.6v.1M218.7 102.7h.1M240.9 104.7l-.1 .5 .1 .5M240.9 102.7h.5M240.9 107.8h.5M240.9 102.7v5.1M241.4 102.7h1.2M241.4 107.8h1.2M241.4 102.7v2.2M241.4 105.6v2.2"/>
<path d="M241.7 105.2h.2M241.8 104.8h.5l.2 .4-.2 .4h-.5l-.1-.4zM241.9 105.2l.1 .4M242 104.8l-.1 .4M242.3 104.1h.3a1.1 1.1 0 0 0-1.3 1.1 1.1 1.1 0 0 0 1.3 1.1h-.3M242.6 105.1a.57 .57 0 0 0-.9-.4 .57 .57 0 0 0 0 1 .57 .57 0 0 0 .9-.4M242.6 102.7h.5M242.6 107.8h.5M242.6 102.7v5.1M243.1 102.7h5.1v5.1h-5.1M243.1 102.7v5.1M243.9 104.7l.1-.1a.71 .71 0 0 1 .4 .6 .71 .71 0 0 1-.4 .7l-.2-.4z"/>
<path d="M245.5 107.5l.1 .3M245.5 102.7v5.1M245.5 104.6h.8M245.5 105.8h.8M245.6 102.7l-.1 .3M245.7 104.6v-.8l.6 .8M246.3 105.8l-.6 .9v-.8h-.2M246.3 104.6v1.2M246.3 107.3l.1 .1M246.4 107.7l-.1 .1M246.4 103l-.1 .1M246.4 102.7v.3"/>
<path d="M246.4 107.4v.3M246.4 103h.4M246.4 107.4h.4M246.4 107.7h.4M246.8 104.8v-.1a.52 .52 0 0 0-.3 .5 .52 .52 0 0 0 .3 .5M246.8 102.7v5.1M246.8 106.1h-.4l-.4 1.2h.8M246.8 103.1h-.8l.4 1.2h.4M247.1 102.7v5.1M40.1 125.7h.1M40.1 124.8h.1M40.1 124.8h2.7"/>
<path d="M40.1 125.7h2.7M40.1 124.8v.9M42.8 125.7h.1M42.8 124.8h.1M42.8 124.8v.9M44.8 120.2h6.8M44.8 125.7h-7.4v14.7M84.6 123h50.8v8.9h-50.8zM106.9 120.9h-.5v2.1M106.9 123v-5h6.3v5M107.5 131.9v2h5.1v-2M109.7 123v-2.1h.7v2.1"/>
<path d="M113.2 120.9h.5v2.1M184.6 126.2v.3h.9v-.3M39.2 140.4h-1.9v11.8h1.9M39.2 152.2h8.2M39.2 140.4h12.4M39.2 140.4v11.8M45.3 152.2l.2 .1 .3 .4M45.3 154.1a.62 .62 0 0 1 1 .4 .62 .62 0 0 1-.9 .6l-.2-.6zM45.3 154a.73 .73 0 0 1 1.2 .5 .73 .73 0 0 1-1 .8l-.4-.6zM45.4 153.7a.96 .96 0 0 1 1.3 .9 .96 .96 0 0 1-1.4 .8l-.4-.8 .1-.5zM45.4 154.8l.4 .2M45.4 154.3v.5"/>
<path d="M45.4 154.8h.3M45.4 154.3h.3M45.7 155.3l.3 .3M45.7 154.8l.2 .1M45.7 154.3v.5M45.8 154.1l.3 .2M45.8 154.1l-.4 .2M45.8 156.2l.5 .1M45.8 153.8h.6M45.8 156.1a3.9 3.9 0 0 1 3.5 3.6M45.8 152.7h.4M45.8 156.2h.4"/>
<path d="M45.8 152.7v.3h5.8M45.8 156.1v.1M45.9 153a1.55 1.55 0 0 0-1.4 1.5 1.55 1.55 0 0 0 1.3 1.6M45.9 154.2l-.2 .1M46 152.2l.2 .5M46 153.6l-.3 .2M46.1 154.8l-.3 .2M46.1 154.3v.5M46.2 156.2l.1 .1M46.2 152.7h1.4M46.2 156.2h.4M46.2 152.7v.3"/>
<path d="M46.2 156.1v.1M46.3 156.3h.5M46.4 155.3l-.6 .1M47.3 152.2l.2 .1 .1 .4M47.4 152.2h.3M47.4 152.2v-.8h2.9v.8M47.6 152.7h1.3M47.6 152.7v.3M47.7 152.2h.6M47.7 151.4v.8M48.3 152.2h1.3M48.3 151.4v.8"/>
<path d="M48.4 151.4v.2h1v-.2M48.5 140.4v11M48.9 152.7h.8M48.9 152.7v.3M49.3 159.7l.2 .7 .3 .5h1.8M49.3 159.7h1.6M49.4 152.2l-.3 .1-.2 .4M49.6 152.2h.5M49.6 151.4v.8M49.7 152.7h.2M49.7 152.7v.3M49.9 152.7v.3"/>
<path d="M50.1 152.2h.2M50.1 151.4v.8M50.2 152.2l-.4 .2-.1 .3M50.3 152.2h1.3M50.4 140.4v11.8l-.3 .1-.2 .4M50.9 159.7a1.04 1.04 0 0 0 .6 1.2M50.9 153v6.7M51.6 160.9h.2M51.8 160.9h3.8M52.7 160.9l.4 .6 .6 .1M55.6 160.9h.4M56 160.9h1.5"/>
<path d="M56.8 160.9h.1M57.5 160.9h.1M57.6 160.9h.7"/>
<circle cx="101.1" cy="76.2" r="1.1"/>
<circle cx="101.2" cy="76.1" r=".63"/>
<circle cx="169.7" cy="76.2" r="1.1"/>
<circle cx="169.7" cy="76.1" r=".63"/>
<circle cx="208.8" cy="69.7" r=".6"/>
<circle cx="209.1" cy="69.7" r="1.03"/>
<circle cx="77.2" cy="91.8" r=".51"/>
<circle cx="96.1" cy="81.7" r=".5"/>
<circle cx="101.1" cy="81.7" r=".5"/>
<circle cx="169.7" cy="81.7" r=".52"/>
<circle cx="45.8" cy="114.5" r=".59"/>
<circle cx="101.1" cy="102" r=".51"/>
<circle cx="101.1" cy="107.6" r="1.1"/>
<circle cx="101.2" cy="107.6" r=".63"/>
<circle cx="169.7" cy="107.6" r="1.1"/>
<circle cx="169.7" cy="107.6" r=".63"/>
<circle cx="169.7" cy="102.1" r=".51"/>
<circle cx="208.8" cy="105.2" r=".6"/>
<circle cx="209.1" cy="105.2" r="1.02"/>
</g>
<g font-size="7.1">
<text x="203" y="198.7">A</text>
<text x="263.2" y="198.9">E</text>
</g>
<text font-size="4.9" x="219.8" y="196.7">EML2322L-A-000</text>
<g font-size="4.2">
<text x="224.2" y="154.8">NOTES:</text>
<text x="224.2" y="158.9">1. DIMS IN INCHES</text>
<text x="224.2" y="163.1">2. QTY: 1</text>
<text x="205.6" y="175.1">FINAL TOTAL ASSEMBLY - RETRACT</text>
</g>
<g font-size="3.5">
<text x="201.2" y="170.7">TITLE:</text>
<text x="216" y="181.4">NAN LIN</text>
<text x="202" y="190.7">SIZE</text>
<text x="210.6" y="190.6">DWG. NO.</text>
<text x="216" y="186.2">NAN LIN</text>
<text x="262.4" y="190.9">REV</text>
<text x="202.9" y="204.6">SCALE: 1:5</text>
<text x="248.1" y="204.6">SHEET 8 OF 10</text>
</g>
<g font-size="3.2">
<text x="152.7" y="185.7">TOLERANCE UNLESS NOTED</text>
<text x="145.5" y="191.5">DIMENSION</text>
<text x="168.1" y="190.5">PLACES IN DIMENSION</text>
<text x="149.4" y="194.6">TYPE</text>
<text x="169.8" y="194.6">0.0</text>
<text x="179.8" y="194.6">0.00</text>
<text x="190.7" y="194.6">0.000</text>
<text x="144.7" y="199.6">LOCATIONAL</text>
<text x="168.7" y="199.4">0.050</text>
<text x="180.2" y="199.4">0.020</text>
<text x="191.3" y="199.5">0.005</text>
<text x="146.5" y="204.6">ANGULAR</text>
<text x="170.4" y="204.2">5</text>
<text x="181.5" y="204.6">2</text>
<text x="193.1" y="204.6">0.5</text>
<text x="44.2" y="210.4">5</text>
<text x="94.6" y="210.3">4</text>
<text x="143.1" y="210.4">3</text>
<text x="193.2" y="210.3">2</text>
<text x="245.4" y="210.6">1</text>
</g>
<text font-size="3" x="14" y="213.5">SOLIDWORKS Educational Product. For Instructional Use Only.</text>
<g font-size="2.3">
<text x="200.8" y="185.7">DESIGNED</text>
<text x="201" y="180.9">DRAWN</text>
</g>
</svg>
